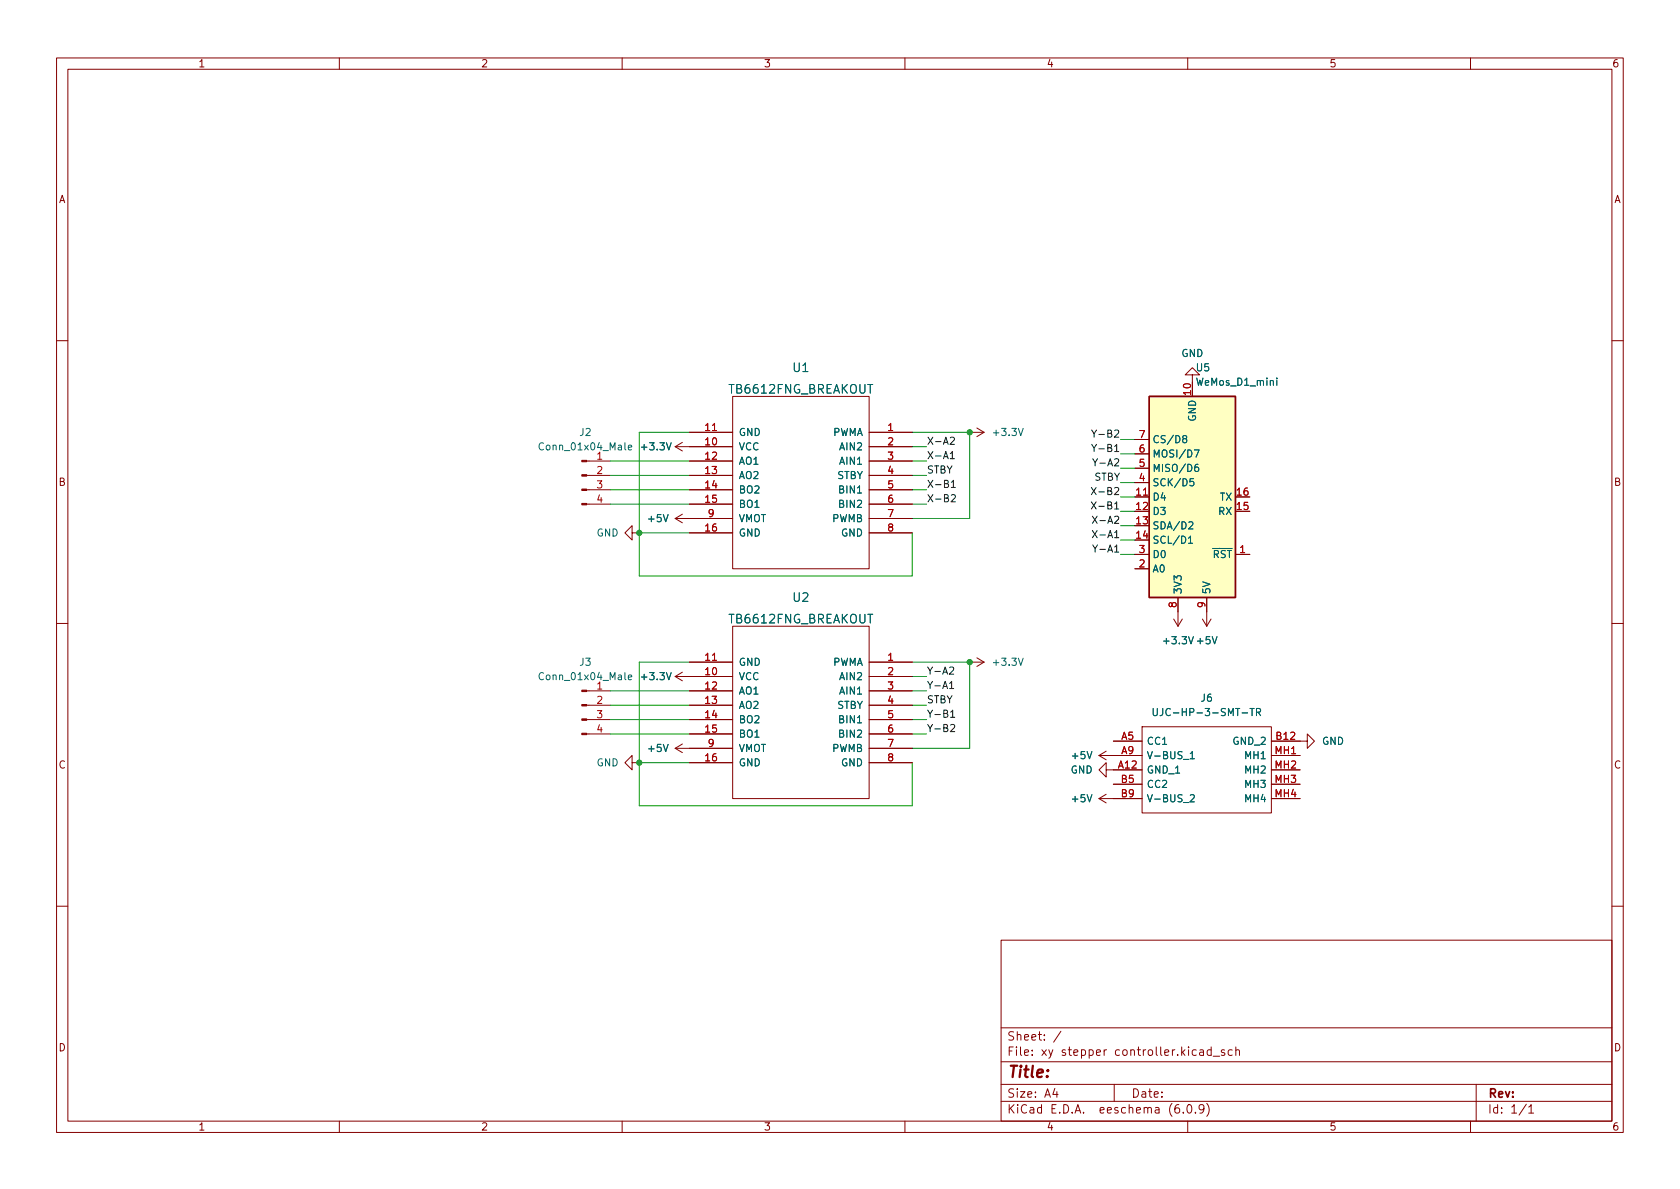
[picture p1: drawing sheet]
<svg xmlns="http://www.w3.org/2000/svg" width="297mm" height="210mm" viewBox="0 0 297 210" stroke-linecap="round" stroke-linejoin="round" font-family="sans-serif">
<g fill="none" stroke="#840000" stroke-width=".18">
<path d="M10 10.2h277v190.1h-277zM12 12.2h273v186.1h-273zM60 10.2v2M110 10.2v2M160 10.2v2M210 10.2v2M260 10.2v2M10 60.2h2M119.4 79l1.2 .8M119.4 79h10.1M120.6 78.2l-1.2 .8M121.9 76.4h7.6"/>
<path d="M129.5 70.1h24.2v30.5h-24.2zM153.7 79h7.6M153.7 76.4h7.6M171.4 76.4h2.6M172.7 75.7l1.3 .7M174 76.4l-1.3 .8M200.7 77.7h2.5M210.8 66.3h1.3l-1.3-1.3-1.3 1.3h1.3v1.3M285 60.2h2M103.7 89.1h4.2M103.7 86.6h4.2M103.7 84.1h4.2"/>
<path d="M103.7 81.5h4.2M111.8 94.2v-1.2l-1.3 1.2 1.3 1.3v-1.3h1.2M119.4 91.7l1.2 .8M119.4 91.7h10.1M120.6 90.9l-1.2 .8M121.9 89.1h7.6M121.9 86.6h7.6M121.9 84.1h7.6M121.9 81.5h7.6M121.9 94.2h7.6M153.7 91.7h7.6M153.7 89.1h7.6"/>
<path d="M153.7 86.6h7.6M153.7 84.1h7.6M153.7 81.5h7.6M153.7 94.2h7.6M200.7 98h2.5M200.7 87.9h2.5M200.7 85.3h2.5M200.7 82.8h2.5M200.7 80.3h2.5M218.4 98h2.6M10 110.2h2M119.4 119.6h10.1"/>
<path d="M119.4 119.6l1.2 .8M120.6 118.9l-1.2 .7M121.9 117.1h7.6M129.5 110.7h24.2v30.5h-24.2zM153.7 117.1h7.6M153.7 119.6h7.6M171.4 117.1h2.6M172.7 116.3l1.3 .8M174 117.1l-1.3 .8M200.7 100.6h2.5M207.5 109.5l.8 1.2M208.3 105.7v5"/>
<path d="M209 109.5l-.7 1.2M212.6 109.5l.8 1.2M213.4 105.7v5M214.1 109.5l-.7 1.2M285 110.2h2M103.7 122.2h4.2M103.7 124.7h4.2M103.7 127.2h4.2M103.7 129.8h4.2M111.8 134.9v-1.3l-1.3 1.3 1.3 1.2v-1.2h1.2M119.4 132.3l1.2 .8M119.4 132.3h10.1"/>
<path d="M120.6 131.6l-1.2 .7M121.9 122.2h7.6M121.9 124.7h7.6M121.9 127.2h7.6M121.9 129.8h7.6M121.9 134.9h7.6M153.7 132.3h7.6M153.7 122.2h7.6M153.7 124.7h7.6M153.7 127.2h7.6M153.7 129.8h7.6M153.7 134.9h7.6"/>
<path d="M194.3 133.6h7.6M194.3 133.6l1.3 .8M195.6 136.1v-1.2l-1.3 1.2 1.3 1.3v-1.3h6.3M195.6 132.8l-1.3 .8M196.8 131.1h5.1M196.8 138.7h5.1M201.9 128.5h22.9v15.3h-22.9zM224.8 131.1h6.3v-1.3l1.3 1.3-1.3 1.2v-1.2M224.8 136.1h5.1M224.8 133.6h5.1M224.8 138.7h5.1M194.3 141.2l1.3 .8"/>
<path d="M194.3 141.2h7.6M195.6 140.5l-1.3 .7M224.8 141.2h5.1M10 160.2h2M177 166.3h108v32h-108zM285 160.2h2M60 198.3v2M110 198.3v2M160 198.3v2M177 194.8h108M177 191.8h108M177 187.8h108"/>
<path d="M177 181.8h108M186.5 192.5l-.4 1h1M186.9 193v1M187.6 182.4l-1.3 1.9M197 191.8v3M208.4 195.3a.59 .59 0 0 0-.7 .7v.5l.2 .3h.4l.2-.1 .1-.5-.2-.2-.4-.1-.3 .3M209.2 196.7v.1M210 198.3v2M210.1 195.4l.1-.1a.81 .81 0 0 1 .6 .7 .81 .81 0 0 1-.3 .8h-.1a.81 .81 0 0 1-.6-.6 .81 .81 0 0 1 .3-.8zM211.4 196.7v.1M212.1 185.7h.6l.1 .9M212.8 186l-.5 .1a.29 .29 0 0 0-.2 .2 .29 .29 0 0 0 .2 .3h.5"/>
<path d="M212.9 196l-.3 .3-.5-.1-.1-.2 .1-.6 .5-.1 .2 .2a.99 .99 0 0 1-.4 1.3h-.3M213.4 195.1a1.72 1.72 0 0 1 0 2.3M214.1 185.7l-.4-.1-.3 .3v.4l.2 .3h.5M214.1 185.1v1.5M214.5 186.8h1.1M216.5 185.7l-.4-.1-.2 .2 .1 .3 .5 .1v.4h-.6M217.9 185.7l-.5-.1-.3 .3v.4l.2 .3h.6M218.5 185.8l.2-.2 .4 .1v.9M218.5 185.1v1.5M260 198.3v2M261 191.8v6.5M269.9 195.3l-1.3 1.9"/>
<path d="M270.3 195.8l.4-.5v1.5M270.3 196.8h.9"/>
</g>
<g fill="#840000" stroke="#840000" stroke-width=".18">
<path d="M102.9 89h.8v.3h-.8z"/>
<path d="M102.9 86.5h.8v.2h-.8z"/>
<path d="M102.9 83.9h.8v.3h-.8z"/>
<path d="M102.9 81.4h.8v.3h-.8z"/>
<path d="M102.9 129.7h.8v.2h-.8z"/>
<path d="M102.9 127.1h.8v.3h-.8z"/>
<path d="M102.9 124.6h.8v.2h-.8z"/>
<path d="M102.9 122h.8v.3h-.8z"/>
</g>
<g fill="none" stroke="#006464" stroke-width=".18">
<path d="M111.1 79.1l.6-.1-.1-.2-.3-.1-.2 .2 .1 .6h.4M209.3 77.6l-.2-.3 .1-.2 .1-.1 .4 .1 .1 .2v.1l-.6 .2-.1 .2 .1 .4 .1 .1 .4-.1 .1-.1v-.4l-.2-.1M211.2 79.6h.8l-.5 1.2M225.8 66.9v.1M225.8 67.3v.8M210.1 95.2l.4-.4v1.3M210.1 96.1h.8M210.2 92.4l.5-.1 .2 .3-.8 .9h.8M211 84.6h-.6v.6l.2-.1 .4 .1 .1 .2-.1 .4-.1 .1-.5-.1M211.8 82.1l-.3 .1a.85 .85 0 0 0 0 1.2l.4-.1v-.5l-.2-.2h-.2l-.3 .2M111.1 119.8l.6-.1-.1-.3h-.3l-.2 .1 .1 .6h.4M203.9 125.3v1l.2 .3h.3l.2-.3v-1"/>
<path d="M205.6 125.3v.9a.41 .41 0 0 1-.5 .4M210.4 133.3l.4-.4v1.3M210.4 134.2h.8M221 125.3h.7M222.2 125.9h.6l.1-.2-.1-.3-.6-.1v1.3M222.5 125.9l.4 .7M210.4 140.6l.5-.1 .3 .4-.8 .9h.8"/>
</g>
<path d="M203.2 70.1h15.2v35.6h-15.2z" fill="#ffffc2" stroke="#ffffc2" stroke-width=".18"/>
<path d="M203.2 70.1h15.2v35.6h-15.2z" fill="none" stroke="#840000" stroke-width=".25"/>
<g fill="none" stroke="#0f0f0f" stroke-width=".18">
<path d="M168 77.4l.5-.1 .2 .4-.7 .9h.7M193 78.6l.4 .6 .5-.6M193 76l.4 .7 .5-.7M193.4 76.7v.6M193.4 79.2v.6M168 80.2l.4-.4v1.3M168 81.1h.7M168.2 87.6l.5-.1 .2 .3-.8 .9h.8M168.2 85.3l.4-.4v1.3M168.2 86.2h.7M193 86.2l.8 1.3M193 88.7l.8 1.3"/>
<path d="M193.1 91.3l.9 1.2M193.1 93.8l.9 1.3M193.2 96.4l.4 .6 .5-.6M193.2 81.1l.4 .7 .5-.7M193.8 86.2l-.8 1.3M193.8 88.7l-.8 1.3M194 91.3l-.9 1.2M194 93.8l-.9 1.3M167.9 118.1l.5-.2 .2 .4-.8 .9h.8M167.9 120.9l.4-.4v1.3M167.9 121.8h.7M168.1 128.2l.5-.1 .2 .4-.8 .9h.8"/>
<path d="M168.1 125.9l.3-.3v1.2M168.1 126.8h.7"/>
</g>
<g fill="none" stroke="#009600" stroke-width=".18">
<path d="M121.9 76.4h-8.9v25.4h48.3v-7.6M161.3 76.4h10.1v15.3h-10.1M161.3 79h2.5M198.1 77.7h2.6M107.9 81.5h14M107.9 86.6h14M107.9 84.1h14M107.9 89.1h14M113 94.2h8.9M161.3 81.5h2.5M161.3 86.6h2.5M161.3 84.1h2.5"/>
<path d="M161.3 89.1h2.5M198.1 87.9h2.6M198.1 98h2.6M198.1 93h2.6M198.1 80.3h2.6M198.1 90.4h2.6M198.1 95.5h2.6M198.1 85.3h2.6M198.1 82.8h2.6M121.9 117.1h-8.9v25.4h48.3v-7.6M161.3 117.1h10.1v15.2h-10.1M161.3 119.6h2.5"/>
<path d="M107.9 129.8h14M107.9 122.2h14M107.9 124.7h14M107.9 127.2h14M113 134.9h8.9M161.3 129.8h2.5M161.3 122.2h2.5M161.3 124.7h2.5M161.3 127.2h2.5"/>
</g>
<g fill="#009600" stroke="#009600" stroke-width=".18">
<circle cx="113" cy="134.9" r=".46"/>
<circle cx="113" cy="94.2" r=".46"/>
<circle cx="171.4" cy="117.1" r=".46"/>
<circle cx="171.4" cy="76.4" r=".46"/>
</g>
<text font-size="2.8" fill="#840000" x="178" y="190.6">Title:</text>
<g font-size="2.1" fill="#006464">
<text x="140.2" y="65.8">U1</text>
<text x="129" y="69.6">TB6612FNG_BREAKOUT</text>
<text x="140.2" y="106.4">U2</text>
<text x="129" y="110.2">TB6612FNG_BREAKOUT</text>
</g>
<g font-size="2.1" fill="#840000">
<text x="178" y="184">Sheet: /</text>
<text x="178" y="186.7">File: xy stepper controller.kicad_sch</text>
<text x="178" y="196.9">KiCad E.D.A. eeschema (6.0.9)</text>
<text x="178" y="194.1">Size: A4</text>
<text x="200" y="194.1">Date:</text>
<text x="263" y="194.1">Rev:</text>
<text x="263" y="196.9">Id: 1/1</text>
</g>
<g font-size="1.8" fill="#840000">
<text x="35" y="11.9">1</text>
<text x="85" y="11.9">2</text>
<text x="135" y="11.9">3</text>
<text x="185" y="11.9">4</text>
<text x="235" y="11.9">5</text>
<text x="285" y="11.9">6</text>
<text x="10.3" y="35.9">A</text>
<text x="285.3" y="35.9">A</text>
<text x="10.3" y="85.9">B</text>
<text x="285.3" y="85.9">B</text>
<text x="10.3" y="135.9">C</text>
<text x="285.3" y="135.9">C</text>
<text x="10.3" y="185.9">D</text>
<text x="285.3" y="185.9">D</text>
<text x="35" y="199.9">1</text>
<text x="85" y="199.9">2</text>
<text x="135" y="199.9">3</text>
<text x="185" y="199.9">4</text>
<text x="235" y="199.9">5</text>
<text x="285" y="199.9">6</text>
</g>
<g font-size="1.8" fill="#006464">
<text x="208.9" y="63.1">GND</text>
<text x="211.6" y="65.7">U5</text>
<text x="211.7" y="68.2">WeMos_D1_mini</text>
<text x="102.5" y="77.1">J2</text>
<text x="130.6" y="77.1">GND</text>
<text x="147.1" y="77.1">PWMA</text>
<text x="175.8" y="77.1">+3.3V</text>
<text x="211.5" y="74.5" transform="rotate(-90 211.5 74.5)">GND</text>
<text x="95.8" y="79.6">Conn_01x04_Male</text>
<text x="113.6" y="79.6">+3.3V</text>
<text x="130.6" y="79.6">VCC</text>
<text x="130.6" y="82.2">AO1</text>
<text x="148.6" y="79.6">AIN2</text>
<text x="148.6" y="82.2">AIN1</text>
<text x="203.7" y="83.4">MISO/D6</text>
<text x="203.7" y="80.9">MOSI/D7</text>
<text x="203.7" y="78.4">CS/D8</text>
<text x="130.6" y="84.7">AO2</text>
<text x="130.6" y="87.2">BO2</text>
<text x="130.6" y="89.8">BO1</text>
<text x="147.9" y="84.7">STBY</text>
<text x="148.6" y="87.2">BIN1</text>
<text x="148.6" y="89.8">BIN2</text>
<text x="203.7" y="88.5">D4</text>
<text x="203.7" y="86">SCK/D5</text>
<text x="215.7" y="88.5">TX</text>
<text x="105.5" y="94.9">GND</text>
<text x="114.7" y="92.3">+5V</text>
<text x="130.6" y="94.9">GND</text>
<text x="130.6" y="92.3">VMOT</text>
<text x="147.1" y="92.3">PWMB</text>
<text x="148.7" y="94.9">GND</text>
<text x="203.7" y="91.1">D3</text>
<text x="203.7" y="93.6">SDA/D2</text>
<text x="215.5" y="91.1">RX</text>
<text x="203.7" y="96.1">SCL/D1</text>
<text x="203.7" y="101.2">A0</text>
<text x="203.7" y="98.7">D0</text>
<text x="213" y="98.7">~{RST}</text>
<text x="208.9" y="105.2" transform="rotate(-90 208.9 105.2)">3V3</text>
<text x="214" y="105.2" transform="rotate(-90 214 105.2)">5V</text>
<text x="205.9" y="113.9">+3.3V +5V</text>
<text x="102.5" y="117.7">J3</text>
<text x="130.6" y="117.7">GND</text>
<text x="147.1" y="117.7">PWMA</text>
<text x="175.8" y="117.7">+3.3V</text>
<text x="95.8" y="120.3">Conn_01x04_Male</text>
<text x="113.6" y="120.3">+3.3V</text>
<text x="130.6" y="120.3">VCC</text>
<text x="130.6" y="122.8">AO1</text>
<text x="130.6" y="125.3">AO2</text>
<text x="147.9" y="125.3">STBY</text>
<text x="148.6" y="120.3">AIN2</text>
<text x="148.6" y="122.8">AIN1</text>
<text x="212.4" y="124.1">J6</text>
<text x="130.6" y="127.9">BO2</text>
<text x="130.6" y="130.4">BO1</text>
<text x="148.6" y="127.9">BIN1</text>
<text x="148.6" y="130.4">BIN2</text>
<text x="202.7" y="131.7">CC1</text>
<text x="205.6" y="126.6">UJC-HP-3-SMT-TR</text>
<text x="218.1" y="131.7">GND_2</text>
<text x="233.7" y="131.7">GND</text>
<text x="105.5" y="135.5">GND</text>
<text x="114.7" y="133">+5V</text>
<text x="130.6" y="135.5">GND</text>
<text x="130.6" y="133">VMOT</text>
<text x="147.1" y="133">PWMB</text>
<text x="148.7" y="135.5">GND</text>
<text x="189.3" y="136.8">GND</text>
<text x="189.6" y="134.2">+5V</text>
<text x="202.7" y="136.8">GND_1</text>
<text x="202.7" y="134.2">V-BUS_1</text>
<text x="220.3" y="134.2">MH1</text>
<text x="220.3" y="136.8">MH2</text>
<text x="189.6" y="141.9">+5V</text>
<text x="202.7" y="139.3">CC2</text>
<text x="202.7" y="141.9">V-BUS_2</text>
<text x="220.3" y="139.3">MH3</text>
<text x="220.3" y="141.9">MH4</text>
</g>
<g font-size="1.8" fill="#a90000">
<text x="210.6" y="69.8" transform="rotate(-90 210.6 69.8)">10</text>
<text x="124.7" y="76.2">11</text>
<text x="157" y="76.2">1</text>
<text x="201.4" y="77.5">7</text>
<text x="105.6" y="81.3">1</text>
<text x="105.6" y="83.8">2</text>
<text x="124.7" y="78.7">10</text>
<text x="124.7" y="81.3">12</text>
<text x="124.7" y="83.8">13</text>
<text x="157" y="78.7">2</text>
<text x="157" y="81.3">3</text>
<text x="157" y="83.8">4</text>
<text x="201.4" y="82.5">5</text>
<text x="201.4" y="80">6</text>
<text x="105.6" y="86.4">3</text>
<text x="105.6" y="88.9">4</text>
<text x="124.7" y="86.4">14</text>
<text x="124.7" y="88.9">15</text>
<text x="157" y="86.4">5</text>
<text x="157" y="88.9">6</text>
<text x="200.9" y="87.6">11</text>
<text x="201.4" y="85.1">4</text>
<text x="218.7" y="87.6">16</text>
<text x="124.7" y="94">16</text>
<text x="125.2" y="91.4">9</text>
<text x="157" y="91.4">7</text>
<text x="157" y="94">8</text>
<text x="200.9" y="90.2">12</text>
<text x="200.9" y="92.7">13</text>
<text x="200.9" y="95.2">14</text>
<text x="218.7" y="90.2">15</text>
<text x="201.4" y="100.3">2</text>
<text x="201.4" y="97.8">3</text>
<text x="219.2" y="97.8">1</text>
<text x="208" y="107.4" transform="rotate(-90 208 107.4)">8</text>
<text x="213.1" y="107.4" transform="rotate(-90 213.1 107.4)">9</text>
<text x="124.7" y="119.4">10</text>
<text x="124.7" y="116.8">11</text>
<text x="157" y="116.8">1</text>
<text x="157" y="119.4">2</text>
<text x="105.6" y="121.9">1</text>
<text x="105.6" y="124.5">2</text>
<text x="124.7" y="121.9">12</text>
<text x="124.7" y="124.5">13</text>
<text x="157" y="121.9">3</text>
<text x="157" y="124.5">4</text>
<text x="105.6" y="127">3</text>
<text x="105.6" y="129.5">4</text>
<text x="124.7" y="127">14</text>
<text x="124.7" y="129.5">15</text>
<text x="157" y="127">5</text>
<text x="157" y="129.5">6</text>
<text x="198.3" y="130.8">A5</text>
<text x="225.7" y="130.8">B12</text>
<text x="124.7" y="134.6">16</text>
<text x="125.2" y="132.1">9</text>
<text x="157" y="132.1">7</text>
<text x="157" y="134.6">8</text>
<text x="197.8" y="135.9">A12</text>
<text x="198.3" y="133.3">A9</text>
<text x="225.5" y="133.3">MH1</text>
<text x="225.5" y="135.9">MH2</text>
<text x="198.3" y="138.4">B5</text>
<text x="198.3" y="141">B9</text>
<text x="225.5" y="138.4">MH3</text>
<text x="225.5" y="141">MH4</text>
</g>
<g font-size="1.8" fill="#0f0f0f">
<text x="194.1" y="77.4">Y-B2</text>
<text x="163.8" y="81.2">X-A1</text>
<text x="163.8" y="78.6">X-A2</text>
<text x="163.8" y="83.7">STBY</text>
<text x="194.1" y="82.4">Y-A2</text>
<text x="194.1" y="79.9">Y-B1</text>
<text x="163.8" y="88.8">X-B2</text>
<text x="163.8" y="86.3">X-B1</text>
<text x="193.4" y="85">STBY</text>
<text x="194.1" y="87.5">X-B2</text>
<text x="194.1" y="92.6">X-A2</text>
<text x="194.1" y="90.1">X-B1</text>
<text x="194.1" y="95.1">X-A1</text>
<text x="194.1" y="97.7">Y-A1</text>
<text x="163.8" y="119.3">Y-A2</text>
<text x="163.8" y="121.8">Y-A1</text>
<text x="163.8" y="124.4">STBY</text>
<text x="163.8" y="129.4">Y-B2</text>
<text x="163.8" y="126.9">Y-B1</text>
</g>
</svg>
